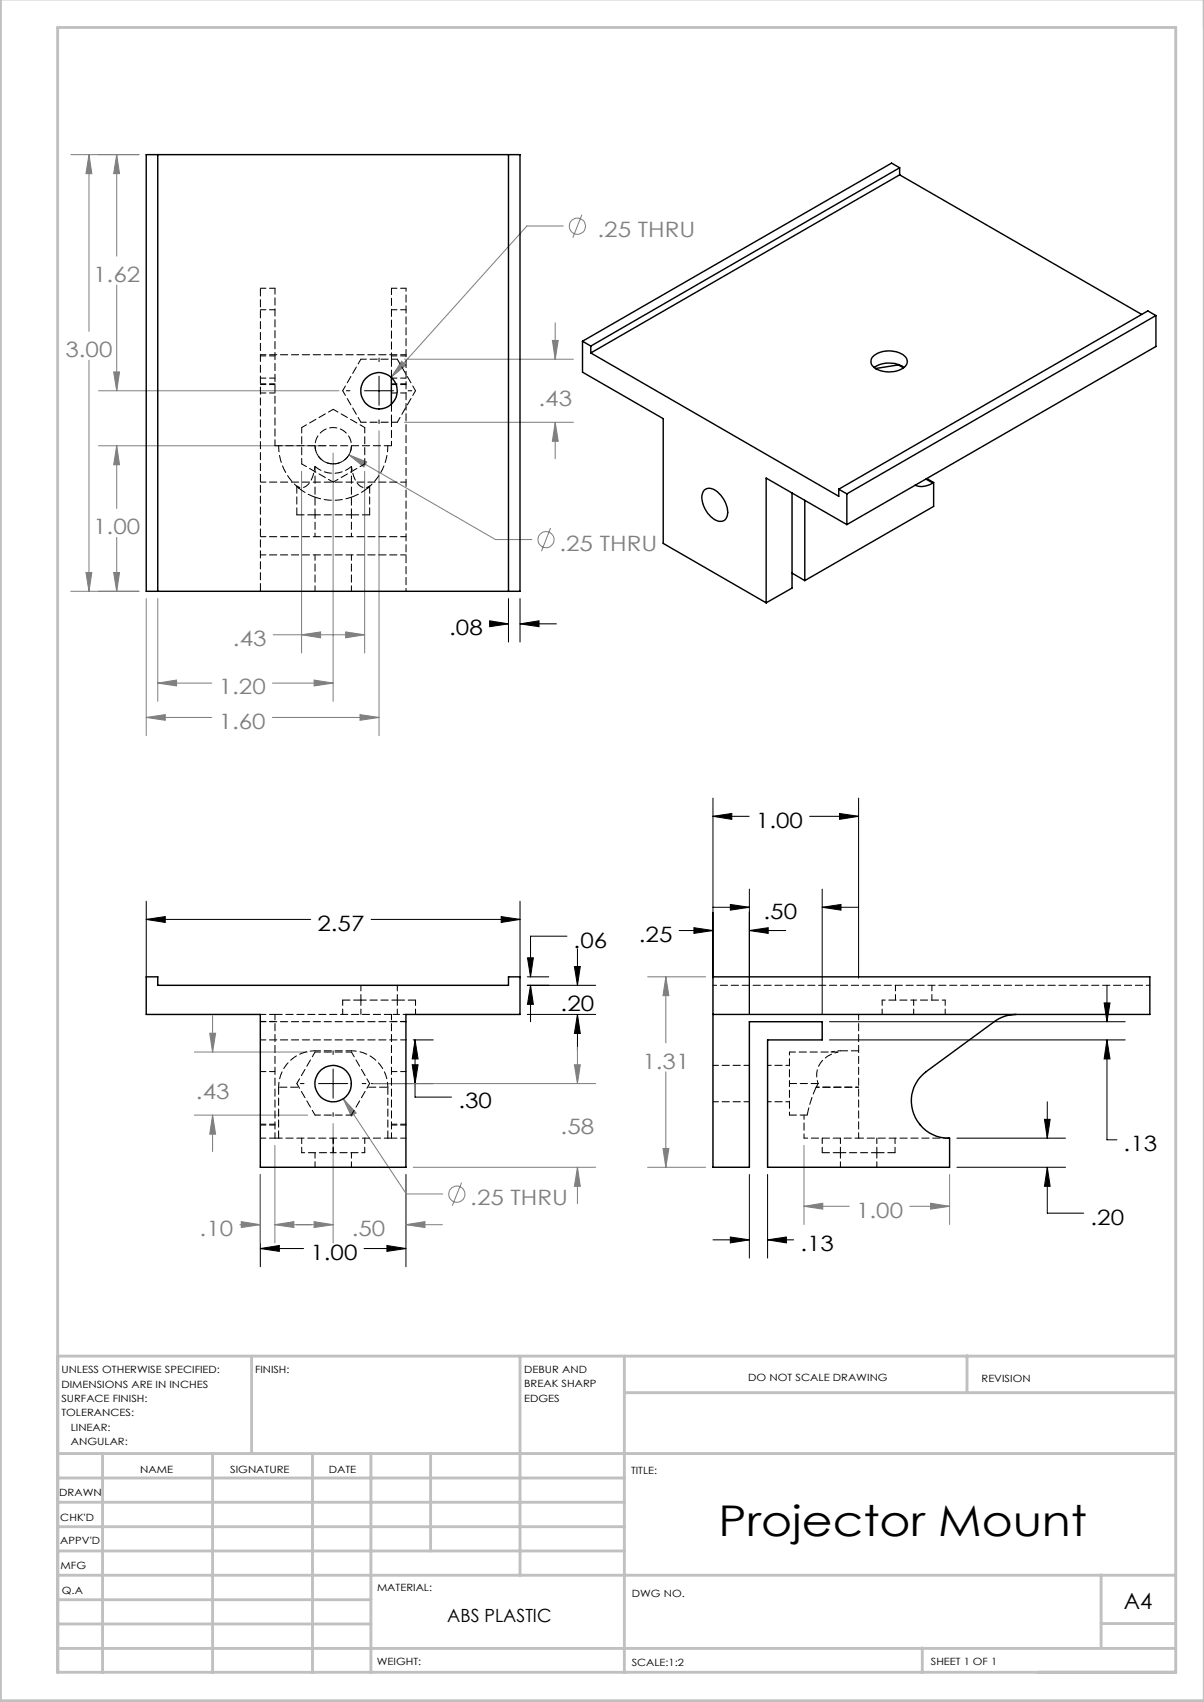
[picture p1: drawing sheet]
<svg xmlns="http://www.w3.org/2000/svg" width="210mm" height="297mm" viewBox="0 0 210 297" stroke-linecap="round" stroke-linejoin="round" font-family="sans-serif">
<g fill="none" stroke="#808080" stroke-width=".18">
<path d="M12.3 27h11.9M15.5 27l.5 3.3h-1zM15.5 27v30.8M20.4 27l.4 3.3h-1zM20.4 27v17.7M98.2 39.4h-6.3l-23.7 26.4M101.5 37.5l-1.6 4M20.4 49.7v18.5M96.3 59.4h1.1l-.6 3.3zM96.8 56.3v6.4M15.5 62.9v40.3M17.2 68.2h41.9"/>
<path d="M17.2 77.8h39.6M19.8 64.9h1l-.4 3.3zM20.4 77.8l.4 3.3h-1zM20.4 77.8v10.9M58.1 79.1v43.3M60.9 79.4l3.1 1.2-.5 .9zM60.9 79.4l25.5 14.8h6.4M66.1 75.2v53.2M70.1 63l.7 .7-2.6 2.1zM70.6 62.7h29.4M70.6 73.7h29.4M96.8 73.7l.6 3.3h-1.1z"/>
<path d="M96.8 73.7v6.3M15 99.9h1l-.5 3.3zM19.8 99.9h1l-.4 3.3zM20.4 93.8v9.4M52.6 82.2v31.7M63.6 82.2v31.7M96 92.1l-1.6 4.1M12.3 103.2h11.9M25.5 104.5v23.9M27.5 119.2l3.3-.5v1zM27.5 104.5v17.9M27.5 119.2h9.4"/>
<path d="M47.5 119.2h10.6M47.7 110.8h15.9M52.6 110.8l3.3-.5v1zM54.8 118.7l3.3 .5-3.3 .5zM60.3 110.3l3.3 .5-3.3 .5zM25.5 125.2l3.3-.5v1zM25.5 125.2h11.4M47.5 125.2h18.6M62.8 124.7l3.3 .5-3.3 .5zM37.1 177.2v6.4M113 170.5h10.1M116.1 170.5l.6 3.2h-1.1z"/>
<path d="M116.1 170.5v11.5M33.9 183.6h19.8M33.9 194.6h19.8M36.6 180.3h1l-.5 3.3zM37.1 194.6l.5 3.3h-1zM37.1 194.6v6.3M47.9 199.9v17M58.1 196.1v20.8M59.9 191.7l2.2 2.5-.8 .6zM59.9 191.7l11 16.6h6.3M65.1 189.1h38.8M100.2 185.8h1l-.5 3.3z"/>
<path d="M100.7 182.7v6.4M116.1 187v16.7M140.2 199.9v13.8M41.8 213.7h3.6M42.1 213.2l3.3 .5-3.3 .5zM45.4 205v11.9M47.9 213.7l3.4-.5v1zM47.9 213.7h10.2M54.8 213.2l3.3 .5-3.3 .5zM70.8 213.7l3.3-.5v1zM70.8 205v11.9M70.8 213.7h6.4"/>
<path d="M72.1 203.7h31.8M80.5 206.4l-1.6 4M100.7 203.7l.5 3.3h-1zM100.7 203.7v6.3M113 203.7h10.1M115.6 200.4h1.1l-.6 3.3zM140.2 210.5l3.3-.5v1zM140.2 210.5h7.9M158.7 210.5h6.9M162.3 210l3.3 .5-3.3 .5zM165.6 205v8.7"/>
<circle cx="100.7" cy="39.5" r="1.41"/>
<circle cx="95.2" cy="94.2" r="1.41"/>
<circle cx="79.7" cy="208.4" r="1.41"/>
</g>
<g fill="none" stroke="#000" stroke-width=".18">
<path d="M60.4 68.2h.6M63.6 68.2h5.1M66.1 62.5v.6M66.1 65.6v5.1M66.1 73.3v.6M71.2 68.2h.6M85.4 108.9h3.3M85.4 108.3l3.3 .6-3.3 .5zM88.7 104.5v7.5M90.7 108.9l3.3-.6v1.1zM90.7 104.5v7.5M90.7 108.9h6.3"/>
<path d="M124.4 139.3v31.4M149.8 139.3v31.4M25.5 157.3v13.4M87.4 159.9l3.3 .5-3.3 .6zM90.7 157.3v13.4M124.4 142.4l3.2-.4v1zM124.4 142.4h6.3M124.4 158.3h6.3M127.4 157.8l3.3 .5-3.3 .5zM130.7 155.1v21.9M141.2 142.4h8.6M143.4 158.3l3.3-.5v1z"/>
<path d="M143.4 155.1v21.9M143.4 158.3h6.4M146.4 142l3.4 .4-3.4 .6zM25.5 160.4l3.3-.5v1.1zM25.5 160.4h28.7M64.7 160.4h26M92 171.9h11.9M92 177h11.9M92 170.5h3.7M92 167.1h1l-.5 3.4zM92.5 171.9l.5 3.4h-1zM92.5 171.9v6.4"/>
<path d="M98.9 163.4h-6.4v7.1M100.2 168.7h1l-.5 3.2zM100.7 177l.5 3.3h-1zM100.7 165.6v6.3M100.7 177v6.4M118.5 162.4h5.9M121 161.9l3.4 .5-3.4 .5zM130.7 162.4l3.3-.5v1zM130.7 162.4h6.4M144.7 178.3h51.6M192.6 175h1l-.5 3.3zM193.1 171.9v6.4"/>
<path d="M52.4 189.1h.6M55.6 189.1h5M58.1 183.4v.6M58.1 186.5v5.1M58.1 194.2v.6M63.2 189.1h.6M64.8 189.1h10.8M71.9 185.8h1l-.5 3.3zM72.1 181.5h3.5M72.4 181.5l.5 3.3h-1zM72.4 181.5v9.9h6.3M144.7 181.5h51.6"/>
<path d="M166.9 198.6h18.9M182.2 195.3h1l-.5 3.3zM182.7 192.3v6.3M193.1 181.5l.5 3.3h-1zM193.1 181.5v17.4h1.7M45.4 217.9l3.3-.6v1.1zM45.4 205v16M45.4 217.9h7.6M63.5 217.9h7.3M67.5 217.3l3.3 .6-3.3 .5zM70.8 205v16M124.4 216.4h6.3"/>
<path d="M127.4 215.9l3.3 .5-3.3 .5zM130.7 205v14.5M133.9 216.4l3.3-.5v1zM133.9 205v14.5M133.9 216.4h4.5M166.9 203.7h18.9M182.7 203.7l.5 3.3h-1zM182.7 203.7v8h6.3"/>
</g>
<g fill="none" stroke="#c0c0c0" stroke-width=".5">
<path d="M.1 -.1v296.9h209.9v-296.9M10.1 236.6h195M43.9 236.6v17M90.7 236.6v38.3M108.9 236.6v55.3M168.7 236.6v6.3M10.1 253.6h195M10.1 257.9h98.8M17.9 253.6v38.3M37.1 253.6v38.3M54.5 253.6v38.3M64.7 253.6v38.3"/>
<path d="M75.1 253.6v17M108.9 243h96.2M10.1 270.6h98.8M10.1 266.4h98.8M10.1 262.1h98.8M10.1 279.1h54.6M10.1 274.9h195M192.1 274.8v12.7M10.1 291.8h195v-287h-195v287.1M10.1 287.7h195M10.1 283.4h54.6M160.9 287.5v4.3"/>
<path d="M192.1 283.3h13"/>
</g>
<path d="M45.4 217.9l3.3-.6v1.1zM67.5 217.3l3.3 .6-3.3 .5zM100.2 168.7h1l-.5 3.2zM100.7 177l.5 3.3h-1zM71.9 185.8h1l-.5 3.3zM72.4 181.5l.5 3.3h-1zM92.5 171.9l.5 3.4h-1zM92 167.1h1l-.5 3.4zM25.5 160.4l3.3-.5v1.1zM87.4 159.9l3.3 .5-3.3 .6zM85.4 108.3l3.3 .6-3.3 .5zM90.7 108.9l3.3-.6v1.1zM124.4 142.4l3.2-.4v1zM146.4 142l3.4 .4-3.4 .6zM127.4 157.8l3.3 .5-3.3 .5zM143.4 158.3l3.3-.5v1zM127.4 215.9l3.3 .5-3.3 .5zM133.9 216.4l3.3-.5v1zM192.6 175h1l-.5 3.3zM193.1 181.5l.5 3.3h-1zM130.7 162.4l3.3-.5v1zM121 161.9l3.4 .5-3.4 .5zM182.7 203.7l.5 3.3h-1zM182.2 195.3h1l-.5 3.3z" fill="#000"/>
<path d="M59.9 191.7l1.4 3.1 .8-.6zM36.6 180.3h1l-.5 3.3zM37.1 194.6l.5 3.3h-1zM100.2 185.8h1l-.5 3.3zM100.7 203.7l.5 3.3h-1zM54.8 213.2l3.3 .5-3.3 .5zM70.8 213.7l3.3-.5v1zM47.9 213.7l3.4-.5v1zM42.1 213.2l3.3 .5-3.3 .5zM15 99.9h1l-.5 3.3zM15.5 27l.5 3.3h-1zM70.1 63l-1.9 2.8 2.6-2.1zM60.9 79.4l2.6 2.1 .5-.9zM52.6 110.8l3.3-.5v1zM60.3 110.3l3.3 .5-3.3 .5zM62.8 124.7l3.3 .5-3.3 .5zM25.5 125.2l3.3-.5v1zM19.8 64.9h1l-.4 3.3zM20.4 27l.4 3.3h-1zM20.4 77.8l.4 3.3h-1zM19.8 99.9h1l-.4 3.3zM96.3 59.4h1.1l-.6 3.3zM96.8 73.7l.6 3.3h-1.1zM54.8 118.7l3.3 .5-3.3 .5zM27.5 119.2l3.3-.5v1zM115.6 200.4h1.1l-.6 3.3zM116.1 170.5l.6 3.2h-1.1zM140.2 210.5l3.3-.5v1zM162.3 210l3.3 .5-3.3 .5z" fill="#808080"/>
<g fill="none" stroke="#000" stroke-width=".25">
<path d="M25.5 27h65.2v76.2h-65.2zM27.5 27v76.2M88.7 27v76.2M156.9 30.5l-53.9 31.1M156.9 30.5l42.2 24.4M156.9 29.3l-1.4-.8-53.9 31M156.9 29.3l-53.9 31.1M156.9 29.3v1.2M101.6 59.5v5.4l14.1 8.2v21.7l17.9 10.4M101.6 59.5l1.4 .9M201.6 55.1l-1.4-.8-53.9 31.1M201.6 55.1l-53.9 31.1"/>
<path d="M201.6 55.1v5.4l-53.9 31M68.3 65.9v4.6M103 60.4v1.2M103 61.6l43.3 25v-1.2M152.2 62.3a4.4 4.4 0 0 1 5.8 .1 1.35 1.35 0 0 1-.8 2 4.7 4.7 0 0 1-4.9-.5 1.2 1.2 0 0 1-.1-1.6zM152.5 64.1a4.7 4.7 0 0 1 5.2 0M156.7 63.6v.1M156.7 63.7l.9 .5M156.7 63.7l-4 .6M122.7 85.7a1.59 1.59 0 0 1 2.4 .1 4.7 4.7 0 0 1 1.7 4.3 1.32 1.32 0 0 1-2.1 .6 4.7 4.7 0 0 1-2.2-4.4zM138.1 86v16.6l-4.5 2.6M140.4 87.3v14"/>
<path d="M146.3 85.4l1.4 .8M147.7 86.2v5.3M147.7 91.5l-14.1-8.1v21.8M161.5 83.6l1.2 .7M161.6 83.5l1.2 .7M162.7 84.3l-1 .4a2.68 2.68 0 0 1-2.1 0M162.8 84.2l-.1 .1M162.8 84.2v4.2l-22.4 12.9M138.1 100l2.3 1.3M25.5 170.5h2v1.4h61.2v-1.4h2v6.5h-19.9v26.7h-25.4v-26.7h-19.9zM124.4 177h76.2v-6.5h-76.2v33.2h6.3v-25.4h12.7v3.2h-9.5v22.2h31.7v-5.1a6.5 6.5 0 0 1-6.3-4.3 6.5 6.5 0 0 1 2.2-7.3l12-8.7a6.5 6.5 0 0 1 3.7-1.3"/>
<circle cx="66.1" cy="68.2" r="3.2"/>
<circle cx="58.1" cy="189.1" r="3.2"/>
</g>
<g fill="none" stroke="#000" stroke-width=".18" stroke-dasharray="1.3 .6" stroke-dashoffset=".3">
<path d="M45.4 54.1h2.6M48 50.3h-2.6M68.3 54.1h2.5M70.8 50.3h-2.5M45.4 67.1h2.6M45.4 62.1h2.6M45.4 61.9h25.4M45.4 68.6h2.6M48 66h-2.6M48 67h-2.6M52.6 74.6v6.4M58.1 71.4l-5.5 3.2"/>
<path d="M59.8 68.2l3.1-5.5M62.9 62.7h6.4M62.9 73.7l-3.1-5.5M63.6 74.6l-5.5-3.2M68.3 67.1h2.5M68.3 62.1h2.5M68.3 68.6h2.5M69.3 62.7l3.2 5.5M69.3 73.7h-6.4M70.8 66h-2.5M70.8 67h-2.5M72.5 68.2l-3.2 5.5"/>
<path d="M45.4 84.1h25.4M45.4 96.8h25.4M45.4 93.7h25.4M52.6 81l5.5 3.1M54.9 89.8h6.4M54.9 86.8a9.5 9.5 0 0 0 6.4 0M54.9 96.8v6.4M58.1 84.1l5.5-3.1M63.6 81v-6.4M61.3 103.2v-6.4M45.4 178.3h25.4M45.4 178.2h2.6"/>
<path d="M48 177v21.6M48 177h-2.6M59.8 174.5v2.5M62.9 174.5v2.5M62.9 171.9v2.6M68.3 178.2h2.5M69.3 174.5v-2.6M69.3 174.5v2.5M69.3 174.5h-6.4M72.5 174.5v2.5M153.9 174.5v2.5M156.2 171.9v2.6"/>
<path d="M159.4 174.5v2.5M162.5 174.5v-2.6M164.9 174.5v2.5M45.4 181.5h25.4M45.4 196.2h2.6M45.4 198.6h2.6M48 196.3h-2.6M48 187h-2.6M51.8 189.1l3.1-5.5M54.9 183.6h6.4M54.9 194.6l-3.1-5.5M61.3 183.4h-6.4"/>
<path d="M61.3 183.6l3.2 5.5M61.3 194.6h-6.4M64.5 189.1l-3.2 5.5M67.6 198.6h.7M68.3 198.6v-21.6M68.3 196.2h2.5M68.3 198.6h2.5M70.8 196.3h-2.5M70.8 187h-2.5M124.4 192.3h6.3M130.7 185.9h-6.3M149.8 198.6v-21.6"/>
<path d="M52.6 201.1v-2.5M54.9 201.1v2.6M58.1 201.1v-2.5M61.3 203.7v-2.6M63.6 201.1v-2.5M143.4 201.1v-2.5M146.6 201.1h6.3M146.6 201.1v-2.5M146.6 201.1v2.6M152.9 203.7v-2.6M152.9 201.1v-2.5M156.1 201.1v-2.5"/>
</g>
<g fill="none" stroke="#000" stroke-width=".18" stroke-dasharray="1.3 .6">
<path d="M48 77.8h20.3M68.3 62.7v3.2M68.3 70.5v3.2M51.8 89.8h3.1M51.8 84.8v5M52.1 85.2l-.3-.4M52.1 85.2l1.1 .7 1.7 .9M54.9 81.4a4.8 4.8 0 0 0 6.4 0M61.3 89.8h3.2M61.3 86.8l1.7-.9 1.1-.7M64.5 84.8l-.4 .4M64.5 84.8v5"/>
<path d="M48 177h20.3M62.9 174.5h-3.1M72.5 174.5h-3.2M48 198.6h.6M48.6 198.6v-8.9M67.6 189.7v8.9M140.8 194.6l.5-2.1 1.1-2.8M140.8 194.6h-3.1M142.7 189.1h-5M149.8 183.4h-3.2M143.4 201.1h3.2M152.9 201.1h3.2"/>
</g>
<path d="M48.6 189.7h3.5M64.1 189.7h3.5" fill="none" stroke="#000" stroke-width=".18" stroke-dasharray="1.3 .6" stroke-dashoffset="-.2"/>
<path d="M70.8 71v-5.7M54.9 89.8v3.9M61.3 93.7v-3.9M200.6 171.9h-76.2M48.6 198.6h19M133.9 192.3h3.8M137.7 185.9h-3.8M140.2 198.6h9.6" fill="none" stroke="#000" stroke-width=".18" stroke-dasharray="1.3 .6" stroke-dashoffset=".6"/>
<path d="M61.3 77.8a3.2 3.2 0 0 1-3.2 3.2 3.2 3.2 0 0 1-3.2-3.2M54.9 183.4a6.3 6.3 0 0 0-6.3 6.3M67.6 189.7a6.3 6.3 0 0 0-6.3-6.3M142.7 189.1l-.3 .6M165.4 198.6h-15.6" fill="none" stroke="#000" stroke-width=".18" stroke-dasharray="1.3 .6" stroke-dashoffset=".4"/>
<path d="M70.8 65.3v-15M51.8 84.8a1.56 1.56 0 0 0 2.3-.7 6.7 6.7 0 0 0 .8-2.7M61.3 81.4a4.3 4.3 0 0 0 1.8 3.6 1.39 1.39 0 0 0 1.4-.2M159.4 174.5h-5.5M164.9 174.5h-5.5M137.7 189.1v5.5M137.7 183.6v5.5M142.4 189.7h7.4M146.1 183.6a4.1 4.1 0 0 0-3.4 5.5M149.8 189.7h-7.4M52.6 201.1h5.5M58.1 201.1h5.5" fill="none" stroke="#000" stroke-width=".18" stroke-dasharray="1.3 .6" stroke-dashoffset=".7"/>
<path d="M68.3 73.7v4.1M69.3 177h-1M140.2 194.6v4" fill="none" stroke="#000" stroke-width=".18" stroke-dasharray="1.3 .6" stroke-dashoffset=".5"/>
<path d="M70.8 103.2v-32.2M70.8 177h-1.5M146.6 183.4l-1.7 .2" fill="none" stroke="#000" stroke-width=".18" stroke-dasharray="1.3 .6" stroke-dashoffset=".8"/>
<path d="M45.4 103.2v-52.9" fill="none" stroke="#000" stroke-width=".18" stroke-dasharray="1.3 .6" stroke-dashoffset="-.1"/>
<path d="M68.3 50.3v12.4M48 77.8v-27.5M48.6 77.8a9.5 9.5 0 0 0 3.5 7.4M54.9 81.4v8.4M58.1 81a3.2 3.2 0 0 1-2.8-4.7 3.2 3.2 0 0 1 5.4-.4 3.2 3.2 0 0 1-2.1 5l-.5 .1M61.3 81.4v8.4M64.1 85.2a9.5 9.5 0 0 0 3.5-7.4M146.1 183.6h-8.4" fill="none" stroke="#000" stroke-width=".18" stroke-dasharray="1.3 .6" stroke-dashoffset=".2"/>
<text font-size="7.4" x="125.3" y="268">Projector Mount</text>
<text font-size="3.9" x="196" y="280.7">A4</text>
<g font-size="3.7" fill="#808080">
<text x="104.2" y="41.4">.25 THRU</text>
<text x="16.3" y="49.2">1.62</text>
<text x="11.4" y="62.3">3.00</text>
<text x="93.9" y="70.8">.43</text>
<text x="16.3" y="93.2">1.00</text>
<text x="97.6" y="96.1">.25 THRU</text>
<text x="40.6" y="112.8">.43</text>
<text x="38.1" y="121.2">1.20</text>
<text x="38.1" y="127.2">1.60</text>
<text x="34.2" y="191.9">.43</text>
<text x="112.1" y="186.5">1.31</text>
<text x="97.8" y="197.9">.58</text>
<text x="34.8" y="215.7">.10</text>
<text x="61.3" y="215.7">.50</text>
<text x="82" y="210.3">.25 THRU</text>
<text x="149.3" y="212.5">1.00</text>
</g>
<g font-size="3.7">
<text x="78.3" y="110.8">.08</text>
<text x="131.8" y="144.4">1.00</text>
<text x="133.2" y="160.3">.50</text>
<text x="55.4" y="162.4">2.57</text>
<text x="100.1" y="165.4">.06</text>
<text x="111.4" y="164.4">.25</text>
<text x="97.8" y="176.4">.20</text>
<text x="79.9" y="193.4">.30</text>
<text x="196" y="200.9">.13</text>
<text x="190.2" y="213.7">.20</text>
<text x="54.1" y="219.8">1.00</text>
<text x="139.6" y="218.3">.13</text>
</g>
<text font-size="3.2" x="78" y="283">ABS PLASTIC</text>
<g font-size="1.7">
<text x="10.7" y="239.6">UNLESS OTHERWISE SPECIFIED:</text>
<text x="44.5" y="239.6">FINISH:</text>
<text x="91.4" y="239.6">DEBUR AND</text>
<text x="10.7" y="242.1">DIMENSIONS ARE IN INCHES</text>
<text x="10.7" y="244.6">SURFACE FINISH:</text>
<text x="91.4" y="242.1">BREAK SHARP</text>
<text x="91.4" y="244.6">EDGES</text>
<text x="130.5" y="240.9">DO NOT SCALE DRAWING</text>
<text x="171.2" y="241.1">REVISION</text>
<text x="10.7" y="247.1">TOLERANCES:</text>
<text x="12.3" y="249.6">LINEAR:</text>
<text x="12.3" y="252.1">ANGULAR:</text>
<text x="24.4" y="257.1">NAME</text>
<text x="40.1" y="257">SIGNATURE</text>
<text x="57.3" y="257">DATE</text>
<text x="110.1" y="257.3">TITLE:</text>
<text x="10.3" y="261.1">DRAWN</text>
<text x="10.5" y="269.5">APPV'D</text>
<text x="10.5" y="265.4">CHK'D</text>
<text x="10.6" y="273.8">MFG</text>
<text x="10.8" y="278.2">Q.A</text>
<text x="65.8" y="277.6">MATERIAL:</text>
<text x="110.2" y="278.7">DWG NO.</text>
<text x="65.7" y="290.6">WEIGHT:</text>
<text x="110.2" y="290.7">SCALE:1:2</text>
<text x="162.4" y="290.6">SHEET 1 OF 1</text>
</g>
</svg>
